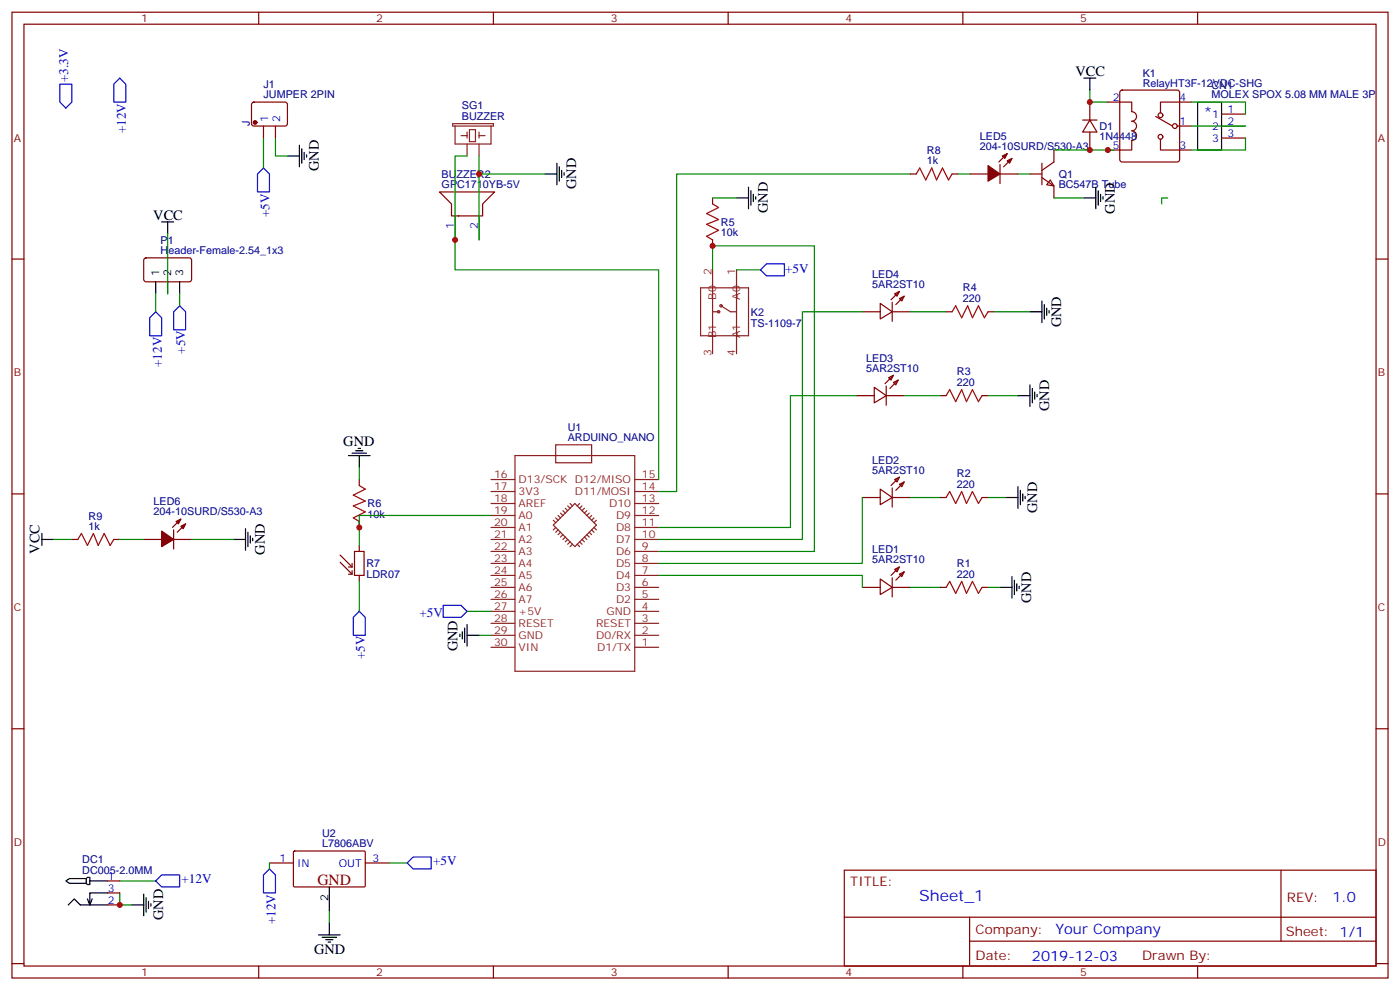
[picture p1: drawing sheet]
<svg xmlns="http://www.w3.org/2000/svg" width="412mm" height="291mm" viewBox="0 0 412 291" stroke-linecap="round" stroke-linejoin="round" font-family="sans-serif">
<g fill="none" stroke="#870000" stroke-width=".35">
<path d="M3.5 3.6h405.4v284.3h-405.4zM7.1 7.1h398.2v277.3h-398.2zM76.2 3.6v3.5M145.3 3.6v3.5M214.5 3.6v3.5M283.6 3.6v3.5M352.8 3.6v3.5M74.3 30.3l.5-.2h9.4l.5 .7-.1 5.9-.6 .4-9.5-.1-.4-.6v-5.6zM77.6 37.1v3.5M81.1 37.1v3.5M318.9 35.3h4.2M321 35.3l2.1 3.6h-4.2z"/>
<path d="M321 30.1v5.2M321 38.9v5.3M326.3 30.1h7.1v2.8a1.41 1.41 0 0 1 1.4 1.4 1.41 1.41 0 0 1-1.4 1.4 1.41 1.41 0 0 1 1.4 1.4 1.41 1.41 0 0 1-1.4 1.4 1.41 1.41 0 0 1 1.4 1.4 1.41 1.41 0 0 1-1.4 1.4v2.9h-7.1M330.1 26.7l.5-.2h16.2l.5 .2 .2 .5v19.8l-.2 .5-.5 .2h-16.2l-.5-.2-.3-.5v-19.8zM340.4 34.3l5 2.8M346.8 37.1h4.2M351 30.1h-9.2v3.1M359.8 37.1h7.1M359.8 33.6h7.1M129.5 56.5h16.2l-3.5 3.5v3.6h-9.2v-3.6zM209.9 58.3v1.7M268.1 51.2h1.8"/>
<path d="M280.5 51.2h1.7M285.8 51.2h5.2M294.6 51.2h5.3M294.6 48.4v5.6M296.7 45.2l-2.5 2.5M298.1 46.6l-2.5 2.5M303.4 51.2h3.5M306.9 52.3l3.5 2.5v3.5M306.9 48v6.4M309.4 53l1 1.8-2.1-.4zM310.4 44.2v3.5l-3.5 2.5M341.8 41v3.2h9.2"/>
<path d="M359.8 40.6h7.1M3.5 76.3h3.6M42.6 76.1l.4-.2 13 .1 .4 .6v5.9l-.7 .5-12.9-.1-.5-.6v-5.7zM134.1 63.6v7M141.1 63.6v7M209.9 70.6v1.8M405.3 76.3h3.6M254 91.8h5.3M259.3 89.3l3.5 2.5-3.5 2.1zM262.8 91.8h5.3M262.8 89v5.6M263.5 86.5l1.4-.7-.7 1.4z"/>
<path d="M264.9 87.9l1.4-.7-.7 1.4zM264.9 85.8l-2.4 2.5M266.3 87.2l-2.4 2.5M278.7 91.8h1.8M291 91.8h1.8M252.2 116.5h5.3M257.5 114l3.6 2.5-3.6 2.1zM261.1 116.5h5.2M261.1 113.7v5.6M261.8 111.2l1.4-.7-.7 1.4zM263.2 112.6l1.4-.7-.7 1.4zM263.2 110.5l-2.5 2.5"/>
<path d="M264.6 111.9l-2.5 2.5M276.9 116.5h1.8M289.3 116.5h1.7M3.5 145.4h3.6M21.2 158.8h1.7M33.5 158.8h1.8M42.3 158.8h5.3M51.2 158.8h5.2M51.2 156v5.6M53.3 152.8l-2.5 2.5M54.7 154.2l-2.5 2.5M105.8 141.2v1.7"/>
<path d="M105.8 153.5v1.8M254 146.5h5.3M259.3 144l3.5 2.5-3.5 2.1zM262.8 146.5h5.3M262.8 143.7v5.6M263.5 141.2l1.4-.7-.7 1.4zM264.9 142.6l1.4-.7-.7 1.4zM264.9 140.5l-2.4 2.4M266.3 141.9l-2.4 2.5M276.9 146.5h1.8M289.3 146.5h1.7M405.3 145.4h3.6"/>
<path d="M254 172.9h5.3M259.3 170.5l3.5 2.4-3.5 2.1zM262.8 172.9h5.3M262.8 170.1v5.7M263.5 167.6l1.4-.7-.7 1.4zM264.9 169.1l1.4-.8-.7 1.5zM264.9 166.9l-2.4 2.5M266.3 168.3l-2.4 2.5M276.9 172.9h1.8M289.3 172.9h1.7M3.5 214.6h3.6M405.3 214.6h3.6"/>
<path d="M31.7 259.4h3.6M79.4 254.1h7M86.5 250.7l.3-.2 20.6 .1 .2 .3-.1 10.1-.3 .1h-20.6l-.2-.3zM107.6 254.1h7.1M248.7 256.2h156.6v28.2h-156.6zM377.3 256.2v20.9M31.7 266.4h3.6M31.7 262.9h3.6M248.7 270h156.5M285.6 277.1h119.6M285.6 270v14.1M3.5 283.7h3.6"/>
<path d="M76.2 284.4v3.5M145.3 284.4v3.5M214.5 284.4v3.5M283.6 284.4v3.5M352.8 284.4v3.5M405.3 283.7h3.6"/>
<circle cx="341.8" cy="33.9" r=".71"/>
<circle cx="346.1" cy="37.1" r=".71"/>
<circle cx="341.8" cy="40.3" r=".71"/>
</g>
<g fill="none" stroke="#8c2424" stroke-width=".35">
<path d="M133.3 36.4h12v.7h-12zM134.1 37.1v5.3h10.5v-5.3M135.8 39.9h1.8M137.6 38.9v1.7M138.3 38.2h1.8v3.5h-1.8zM141.1 39.9h1.8M141.1 38.9v1.7M137.6 42.4v3.5M141.1 42.4v3.5M209.9 79.4v24.7M217 79.4v24.7M206.4 84.7h14.1v14.1h-14.1z"/>
<path d="M209.9 91.8h1.8M212.4 90l2.8 1.8h1.8M151.7 134.1h35.3v63.5h-35.3zM163.7 131h10.6v5.2h-10.6zM144.6 144.7h7.1M144.6 148.2h7.1M144.6 151.8h7.1M144.6 155.3h7.1M144.6 158.8h7.1M144.6 141.2h7.1M163 154.6l6.3-6.4 6.4 6.4-6.4 6.3zM163 153.2l.7 .7"/>
<path d="M163.7 152.5l.7 .7M163.7 155.3l-.7 .7M164.4 151.8l.7 .7M164.4 156l-.7 .7M165.1 151.1l.7 .7M165.1 156.7l-.7 .7M165.8 150.4l.7 .7M165.8 157.4l-.7 .7M166.5 149.6l.7 .8M166.5 158.1l-.7 .7M167.2 148.9l.7 .7M167.2 158.8l-.7 .7"/>
<path d="M167.9 148.2l.7 .7M167.9 159.5l-.7 .7M170.7 159.5l.7 .7M170.7 148.2l-.7 .7M171.4 158.8l.8 .7M171.4 148.9l-.7 .7M172.2 149.6l-.8 .8M172.2 158.1l.7 .7M172.9 157.4l.7 .7M172.9 150.4l-.7 .7M173.6 151.1l-.7 .7M173.6 156.7l.7 .7"/>
<path d="M174.3 156l.7 .7M174.3 151.8l-.7 .7M175 155.3l.7 .7M175 152.5l-.7 .7M175.7 153.2l-.7 .7M187 144.7h7M187 148.2h7M187 151.8h7M187 155.3h7M187 158.8h7M187 141.2h7M144.6 162.3h7.1"/>
<path d="M144.6 165.9h7.1M144.6 169.4h7.1M144.6 172.9h7.1M144.6 176.5h7.1M144.6 180h7.1M168.6 160.2l-.7 .7M170 160.2l.7 .7M187 162.3h7M187 165.9h7M187 169.4h7M187 172.9h7M187 176.5h7"/>
<path d="M187 180h7M144.6 183.5h7.1M144.6 187h7.1M144.6 190.6h7.1M187 183.5h7M187 187h7M187 190.6h7"/>
<circle cx="211.7" cy="91.8" r=".35"/>
<circle cx="212.4" cy="90" r=".35"/>
</g>
<path d="M17.6 24.8h3.6v5.3l-1.8 1.7-1.8-1.7zM33.5 24.8l1.8-1.8 1.7 1.8v5.3h-3.5zM77.6 49.5l1.8 1.7v5.3h-3.6v-5.3zM224 79.4l1.8-1.7h5.3v3.5h-5.3zM45.9 91.8l1.7 1.8v5.2h-3.5v-5.2zM52.9 90l1.8 1.8v5.3h-3.5v-5.3zM105.8 180l1.8 1.8v5.2h-3.5v-5.2zM130.5 178.2h5.3l1.8 1.8-1.8 1.8h-5.3zM45.9 259.4l1.7-1.8h5.3v3.5h-5.3zM79.4 255.8l1.7 1.8v5.3h-3.5v-5.3zM119.9 254.1l1.8-1.8h5.3v3.5h-5.3z" fill="none" stroke="#00f" stroke-width=".35"/>
<path d="M269.9 51.2l1-1.7 1.8 3.5 1.8-3.5 1.4 3.5 1.7-3.5 1.8 3.5 1.1-1.8M209.9 60l1.8 1.1-3.6 1.8 3.6 1.7-3.6 1.4 3.6 1.8-3.6 1.8 1.8 1M280.5 91.8l1-1.8 1.8 3.6 1.7-3.6 1.5 3.6 1.7-3.6 1.8 3.6 1-1.8M278.7 116.5l1.1-1.8 1.7 3.6 1.8-3.6 1.4 3.6 1.8-3.6 1.7 3.6 1.1-1.8M22.9 158.8l1.1-1.7 1.8 3.5 1.7-3.5 1.4 3.5 1.8-3.5 1.8 3.5 1-1.8M105.8 142.9l1.8 1.1-3.5 1.8 3.5 1.7-3.5 1.4 3.5 1.8-3.5 1.8 1.7 1M278.7 146.5l1.1-1.8 1.7 3.5 1.8-3.5 1.4 3.5 1.8-3.5 1.7 3.5 1.1-1.7M278.7 172.9l1.1-1.7 1.7 3.5 1.8-3.5 1.4 3.5 1.8-3.5 1.7 3.5 1.1-1.8" fill="none" stroke="#a10000" stroke-width=".35"/>
<path d="M100.2 165.5l3.5 3.6M100.2 163.4l3.5 3.5M102.7 169.1h1M102.7 166.9h1M103.7 165.9v1M103.7 168v1.1M104.4 162.3h2.8v7.1h-2.8zM105.8 160.6v1.7M105.8 169.4v1.8" fill="none" stroke="#850000" stroke-width=".35"/>
<g fill="none" stroke="#008700" stroke-width=".35">
<path d="M321 26.5v3.6h5.3M351 30.1h15.9v3.5M351 37.1h15.9M77.6 40.6v8.9M81.1 40.6v5.3h3.6M137.6 45.9h-3.5v33.5h59.9v61.8M141.1 51.2h19.4M141.1 45.9v24.7M209.9 58.3h7.1M268.1 51.2h-68.8v93.5h-5.3M282.2 51.2h3.6M299.9 51.2h3.5"/>
<path d="M310.4 44.2h17.7M310.4 58.3h8.9M344 58.3h-1.8v1.7M366.9 40.6v3.6h-15.9M49.4 68.9v17.6M209.9 79.4v-7h30v89.9h-45.9M217 79.4h7M45.9 86.5v5.3M52.9 86.5v3.5M254 91.8h-17.6v67h-42.4M268.1 91.8h10.6M292.8 91.8h10.6"/>
<path d="M252.2 116.5h-19.4v38.8h-38.8M266.3 116.5h10.6M291 116.5h8.9M105.8 137.7v3.5M15.9 158.8h5.3M35.3 158.8h7M56.4 158.8h12.4M144.6 151.8h-38.8v8.8M254 146.5v19.4h-60M268.1 146.5h8.8M291 146.5h5.3M105.8 171.2v8.8"/>
<path d="M137.6 180h7M194 169.4h60v3.5M268.1 172.9h8.8M291 172.9h3.6M141.1 187h3.5M35.3 259.4h10.6M79.4 254.1v1.7M114.7 254.1h5.2M35.3 262.9v3.5h3.5M97 268.2v3.5"/>
</g>
<g fill="none" stroke="#000" stroke-width=".35">
<path d="M319.3 23h3.5M321 23v3.5M352.8 30.1h7v14.1h-7zM84.7 45.9h3.5M88.2 42.8v6.3M88.9 43.8v4.2M89.6 44.9v2.1M90.3 45.6v.7M160.5 51.2h3.5M164 48v6.4M164.7 49.1v4.2M165.5 50.2v2.1"/>
<path d="M166.2 50.9v.7M217 58.3h3.5M220.5 55.1v6.4M221.2 56.2v4.2M221.9 57.2v2.1M222.6 57.9v.7M319.3 58.3h3.5M322.8 55.1v6.4M323.5 56.2v4.2M324.2 57.2v2.1M324.9 57.9v.7M47.6 65.3h3.6"/>
<path d="M49.4 65.3v3.6M45.9 83v3.5M49.4 83v3.5M52.9 83v3.5M303.4 91.8h3.5M306.9 88.6v6.4M307.6 89.7v4.2M308.3 90.7v2.2M309 91.4v.7M299.9 116.5h3.5M303.4 113.3v6.4M304.1 114.4v4.2"/>
<path d="M304.8 115.4v2.1M305.5 116.1v.7M102.7 134.1h6.3M103.7 133.4h4.2M104.8 132.7h2.1M105.5 132h.7M105.8 134.1v3.6M12.3 158.8h3.6M12.3 157.1v3.5M68.8 158.8h3.5M72.3 155.6v6.4M73 156.7v4.2"/>
<path d="M73.7 157.8v2.1M74.4 158.5v.7M296.3 146.5h3.6M299.9 143.3v6.3M300.6 144.4v4.2M301.3 145.4v2.1M302 146.1v.7M294.6 172.9h3.5M298.1 169.8v6.3M298.8 170.8v4.2M299.5 171.9v2.1M300.2 172.6v.7"/>
<path d="M135.5 186.7v.7M136.2 186v2.1M136.9 184.9v4.3M137.6 187h3.5M137.6 183.9v6.3M19.4 259.4l1.1-.7h4.9v1.4h-4.9zM25.4 258.7l.4-.4h.7v2.1h-.7l-.4-.3M26.5 259.4h5.2M20.1 266.4l1.8-1.7 1.7 1.7h8.1M27.2 264.7l-.7 1.7M31.7 262.9h-5.2v3.5l-.7-1.7M38.8 266.4h3.5"/>
<path d="M42.3 263.2v6.4M43 264.3v4.2M43.7 265.4v2.1M44.4 266.1v.7M93.8 275.2h6.4M94.9 275.9h4.2M96 276.6h2.1M96.7 277.4h.7M97 261.1v7.1M97 271.7v3.5"/>
</g>
<g fill="#870000" stroke="#870000" stroke-width=".35">
<path d="M296.7 47.3l1.4-.7-.7 1.4z"/>
<path d="M295.3 45.9l1.4-.7-.7 1.4z"/>
<path d="M291 48.8l3.6 2.4-3.6 2.1z"/>
<path d="M53.3 154.9l1.4-.7-.7 1.4z"/>
<path d="M51.9 153.5l1.4-.7-.7 1.4z"/>
<path d="M47.6 156.4l3.6 2.4-3.6 2.1z"/>
<circle cx="75.1" cy="36.1" r=".53"/>
</g>
<g fill="#c00">
<circle cx="134.1" cy="70.6" r=".88"/>
<circle cx="141.1" cy="51.2" r=".88"/>
<circle cx="35.3" cy="266.4" r=".88"/>
<circle cx="321" cy="44.2" r=".88"/>
<circle cx="326.3" cy="44.2" r=".88"/>
<circle cx="321" cy="30.1" r=".88"/>
<circle cx="105.8" cy="155.3" r=".88"/>
<circle cx="209.9" cy="72.4" r=".88"/>
</g>
<text font-size="4.6" fill="#800" x="93.5" y="260.4">GND</text>
<text font-size="4.6" fill="#00f" x="270.8" y="265.2">Sheet_1</text>
<g font-size="4.2">
<text x="316.8" y="22.3">VCC</text>
<text x="93.9" y="50.4" transform="rotate(-90 93.9 50.4)">GND</text>
<text x="169.7" y="55.7" transform="rotate(-90 169.7 55.7)">GND</text>
<text x="45.2" y="64.6">VCC</text>
<text x="226.2" y="62.8" transform="rotate(-90 226.2 62.8)">GND</text>
<text x="328.4" y="62.9" transform="rotate(-90 328.4 62.9)">GND</text>
<text x="312.6" y="96.4" transform="rotate(-90 312.6 96.4)">GND</text>
<text x="309" y="121.1" transform="rotate(-90 309 121.1)">GND</text>
<text x="101.1" y="131.3">GND</text>
<text x="305.5" y="151.1" transform="rotate(-90 305.5 151.1)">GND</text>
<text x="11.6" y="163.1" transform="rotate(-90 11.6 163.1)">VCC</text>
<text x="78" y="163.3" transform="rotate(-90 78 163.3)">GND</text>
<text x="303.7" y="177.5" transform="rotate(-90 303.7 177.5)">GND</text>
<text x="134.8" y="191.7" transform="rotate(-90 134.8 191.7)">GND</text>
<text x="48" y="270.9" transform="rotate(-90 48 270.9)">GND</text>
<text x="92.5" y="280.9">GND</text>
</g>
<g font-size="4.2" fill="#00f">
<text x="354.5" y="34.3">*</text>
<text x="392.5" y="265.4">1.0</text>
<text x="310.9" y="275">Your Company</text>
<text x="304" y="282.8">2019-12-03</text>
</g>
<g font-size="3.9" fill="#00f">
<text x="20.1" y="24.2" transform="rotate(-90 20.1 24.2)">+3.3V</text>
<text x="37.1" y="39.3" transform="rotate(-90 37.1 39.3)">+12V</text>
<text x="79.4" y="63.9" transform="rotate(-90 79.4 63.9)">+5V</text>
<text x="231.2" y="80.3">+5V</text>
<text x="54.5" y="104.1" transform="rotate(-90 54.5 104.1)">+5V</text>
<text x="47.7" y="108" transform="rotate(-90 47.7 108)">+12V</text>
<text x="123.5" y="181.6">+5V</text>
<text x="107.4" y="194" transform="rotate(-90 107.4 194)">+5V</text>
<text x="127.6" y="254.8">+5V</text>
<text x="53.5" y="260.1">+12V</text>
<text x="81.2" y="272.1" transform="rotate(-90 81.2 272.1)">+12V</text>
</g>
<g font-size="3.9" fill="#800">
<text x="250.5" y="260.8">TITLE:</text>
<text x="379.1" y="265.4">REV:</text>
<text x="287.4" y="275">Company:</text>
<text x="378.7" y="275.6">Sheet: 1/1</text>
<text x="287.4" y="282.6">Date:</text>
<text x="336.4" y="282.7">Drawn By:</text>
</g>
<g font-size="3.2" fill="#800">
<text x="41.6" y="6.6">1</text>
<text x="110.8" y="6.6">2</text>
<text x="179.9" y="6.6">3</text>
<text x="249.1" y="6.6">4</text>
<text x="318.2" y="6.6">5</text>
<text x="4.1" y="41.7">A</text>
<text x="405.9" y="41.7">A</text>
<text x="4.1" y="110.8">B</text>
<text x="405.9" y="110.8">B</text>
<text x="4.1" y="180">C</text>
<text x="405.9" y="180">C</text>
<text x="4.1" y="249.1">D</text>
<text x="405.9" y="249.1">D</text>
<text x="41.6" y="287.4">1</text>
<text x="110.8" y="287.4">2</text>
<text x="179.9" y="287.4">3</text>
<text x="249.1" y="287.4">4</text>
<text x="318.2" y="287.4">5</text>
</g>
<g font-size="3.2" fill="#000080">
<text x="336.6" y="22.5">K1</text>
<text x="77.6" y="29">JUMPER 2PIN</text>
<text x="77.6" y="25.8">J1</text>
<text x="336.6" y="25.5">RelayHT3F-12VDC-SHG</text>
<text x="356.9" y="29">MOLEX SPOX 5.08 MM MALE 3P</text>
<text x="356.9" y="26.1">CN1</text>
<text x="136.1" y="35.3">BUZZER</text>
<text x="136.1" y="32.2">SG1</text>
<text x="73.6" y="37.1" transform="rotate(-90 73.6 37.1)">J</text>
<text x="288.7" y="41.2">LED5</text>
<text x="323.8" y="41.2">1N4448</text>
<text x="323.8" y="38.3">D1</text>
<text x="273.1" y="45.2">R8</text>
<text x="288.7" y="44.2">204-10SURD/S530-A3</text>
<text x="130.1" y="52.3">BUZZER2</text>
<text x="273.1" y="48.4">1k</text>
<text x="311.9" y="52.4">Q1</text>
<text x="130.1" y="55.5">GPC1710YB-5V</text>
<text x="311.9" y="55.3">BC547B Tube</text>
<text x="47.3" y="71.7">P1</text>
<text x="212.4" y="69.6">10k</text>
<text x="212.4" y="66.4">R5</text>
<text x="47.3" y="74.9">Header-Female-2.54_1x3</text>
<text x="256.9" y="81.8">LED4</text>
<text x="256.9" y="84.7">5AR2ST10</text>
<text x="283.6" y="89">220</text>
<text x="283.6" y="85.7">R4</text>
<text x="221.2" y="92.9">K2</text>
<text x="221.2" y="96.2">TS-1109-7</text>
<text x="255.1" y="106.5">LED3</text>
<text x="255.1" y="109.4">5AR2ST10</text>
<text x="281.9" y="113.7">220</text>
<text x="281.9" y="110.4">R3</text>
<text x="167.2" y="129.9">ARDUINO_NANO</text>
<text x="167.2" y="127">U1</text>
<text x="256.9" y="136.5">LED2</text>
<text x="256.9" y="139.4">5AR2ST10</text>
<text x="281.9" y="143.7">220</text>
<text x="281.9" y="140.4">R2</text>
<text x="45.2" y="148.8">LED6</text>
<text x="108.3" y="149.3">R6</text>
<text x="26.1" y="156">1k</text>
<text x="26.1" y="153.1">R9</text>
<text x="45.2" y="151.8">204-10SURD/S530-A3</text>
<text x="108.3" y="152.5">10k</text>
<text x="107.9" y="166.9">R7</text>
<text x="256.9" y="165.9">5AR2ST10</text>
<text x="256.9" y="162.9">LED1</text>
<text x="281.9" y="166.9">R1</text>
<text x="107.9" y="170.1">LDR07</text>
<text x="281.9" y="170.1">220</text>
<text x="94.9" y="249.5">L7806ABV</text>
<text x="94.9" y="246.3">U2</text>
<text x="24.2" y="257.2">DC005-2.0MM</text>
<text x="24.2" y="254">DC1</text>
</g>
<g font-size="3.2" fill="#00f">
<text x="327.8" y="29.7">2</text>
<text x="347.5" y="29.7">4</text>
<text x="79" y="35.8" transform="rotate(-90 79 35.8)">1</text>
<text x="82.5" y="35.8" transform="rotate(-90 82.5 35.8)">2</text>
<text x="357.1" y="34.6">1</text>
<text x="361.6" y="33.2">1</text>
<text x="347.5" y="36.8">1</text>
<text x="357.1" y="38.2">2</text>
<text x="357.1" y="41.7">3</text>
<text x="361.6" y="36.8">2</text>
<text x="361.6" y="40.3">3</text>
<text x="327.8" y="43.8">5</text>
<text x="347.5" y="43.8">3</text>
<text x="133.7" y="67.3" transform="rotate(-90 133.7 67.3)">1</text>
<text x="140.8" y="67.3" transform="rotate(-90 140.8 67.3)">2</text>
<text x="82.3" y="253.7">1</text>
<text x="87.5" y="255.1">IN</text>
<text x="99.8" y="255.1">OUT</text>
<text x="109.7" y="253.7">3</text>
<text x="31.7" y="262.5">3</text>
<text x="31.7" y="259">1</text>
<text x="31.7" y="266.1">2</text>
</g>
<g font-size="3.2">
<text x="46.9" y="81.2" transform="rotate(-90 46.9 81.2)">1</text>
<text x="50.4" y="81.2" transform="rotate(-90 50.4 81.2)">2</text>
<text x="54" y="81.2" transform="rotate(-90 54 81.2)">3</text>
<text x="96.7" y="265.3" transform="rotate(-90 96.7 265.3)">2</text>
</g>
<g font-size="3.2" fill="#8d2323">
<text x="209.5" y="80.9" transform="rotate(-90 209.5 80.9)">2</text>
<text x="216.6" y="80.9" transform="rotate(-90 216.6 80.9)">1</text>
<text x="211" y="88.2" transform="rotate(-90 211 88.2)">B0</text>
<text x="218" y="88.2" transform="rotate(-90 218 88.2)">A0</text>
<text x="211" y="99.6" transform="rotate(-90 211 99.6)">B1</text>
<text x="218" y="99.6" transform="rotate(-90 218 99.6)">A1</text>
<text x="209.5" y="104.7" transform="rotate(-90 209.5 104.7)">3</text>
<text x="216.6" y="104.7" transform="rotate(-90 216.6 104.7)">4</text>
<text x="145.5" y="140.8">16</text>
<text x="152.8" y="142.2">D13/SCK D12/MISO</text>
<text x="189.1" y="140.8">15</text>
<text x="145.5" y="147.9">18</text>
<text x="145.5" y="144.4">17</text>
<text x="152.8" y="149.3">AREF</text>
<text x="152.8" y="145.8">3V3</text>
<text x="169.3" y="145.8">D11/MOSI</text>
<text x="179.4" y="149.3">D10</text>
<text x="189.1" y="144.4">14</text>
<text x="189.1" y="147.9">13</text>
<text x="145.5" y="154.9">20</text>
<text x="145.5" y="151.4">19</text>
<text x="152.8" y="152.8">A0</text>
<text x="181.5" y="152.8">D9</text>
<text x="189.1" y="151.4">12</text>
<text x="189.1" y="154.9">11</text>
<text x="145.5" y="162">22</text>
<text x="145.5" y="158.5">21</text>
<text x="152.8" y="159.9">A2</text>
<text x="152.8" y="156.4">A1</text>
<text x="181.5" y="156.4">D8</text>
<text x="181.5" y="159.9">D7</text>
<text x="189.1" y="158.5">10</text>
<text x="189.1" y="162">9</text>
<text x="145.5" y="165.5">23</text>
<text x="152.8" y="166.9">A4</text>
<text x="152.8" y="163.4">A3</text>
<text x="181.5" y="163.4">D6</text>
<text x="181.5" y="166.9">D5</text>
<text x="189.1" y="165.5">8</text>
<text x="145.5" y="172.6">25</text>
<text x="145.5" y="169.1">24</text>
<text x="152.8" y="174">A6</text>
<text x="152.8" y="170.5">A5</text>
<text x="181.5" y="170.5">D4</text>
<text x="181.5" y="174">D3</text>
<text x="189.1" y="169.1">7</text>
<text x="189.1" y="172.6">6</text>
<text x="145.5" y="179.6">27</text>
<text x="145.5" y="176.1">26</text>
<text x="152.8" y="177.5">A7</text>
<text x="181.5" y="177.5">D2</text>
<text x="189.1" y="176.1">5</text>
<text x="189.1" y="179.6">4</text>
<text x="145.5" y="183.2">28</text>
<text x="152.8" y="184.6">RESET</text>
<text x="152.8" y="181">+5V</text>
<text x="175.6" y="184.6">RESET</text>
<text x="178.6" y="181">GND</text>
<text x="189.1" y="183.2">3</text>
<text x="145.5" y="190.2">30</text>
<text x="145.5" y="186.7">29</text>
<text x="152.8" y="191.6">VIN</text>
<text x="152.8" y="188.1">GND</text>
<text x="175.6" y="188.1">D0/RX</text>
<text x="175.9" y="191.6">D1/TX</text>
<text x="189.1" y="186.7">2</text>
<text x="189.1" y="190.2">1</text>
</g>
</svg>
